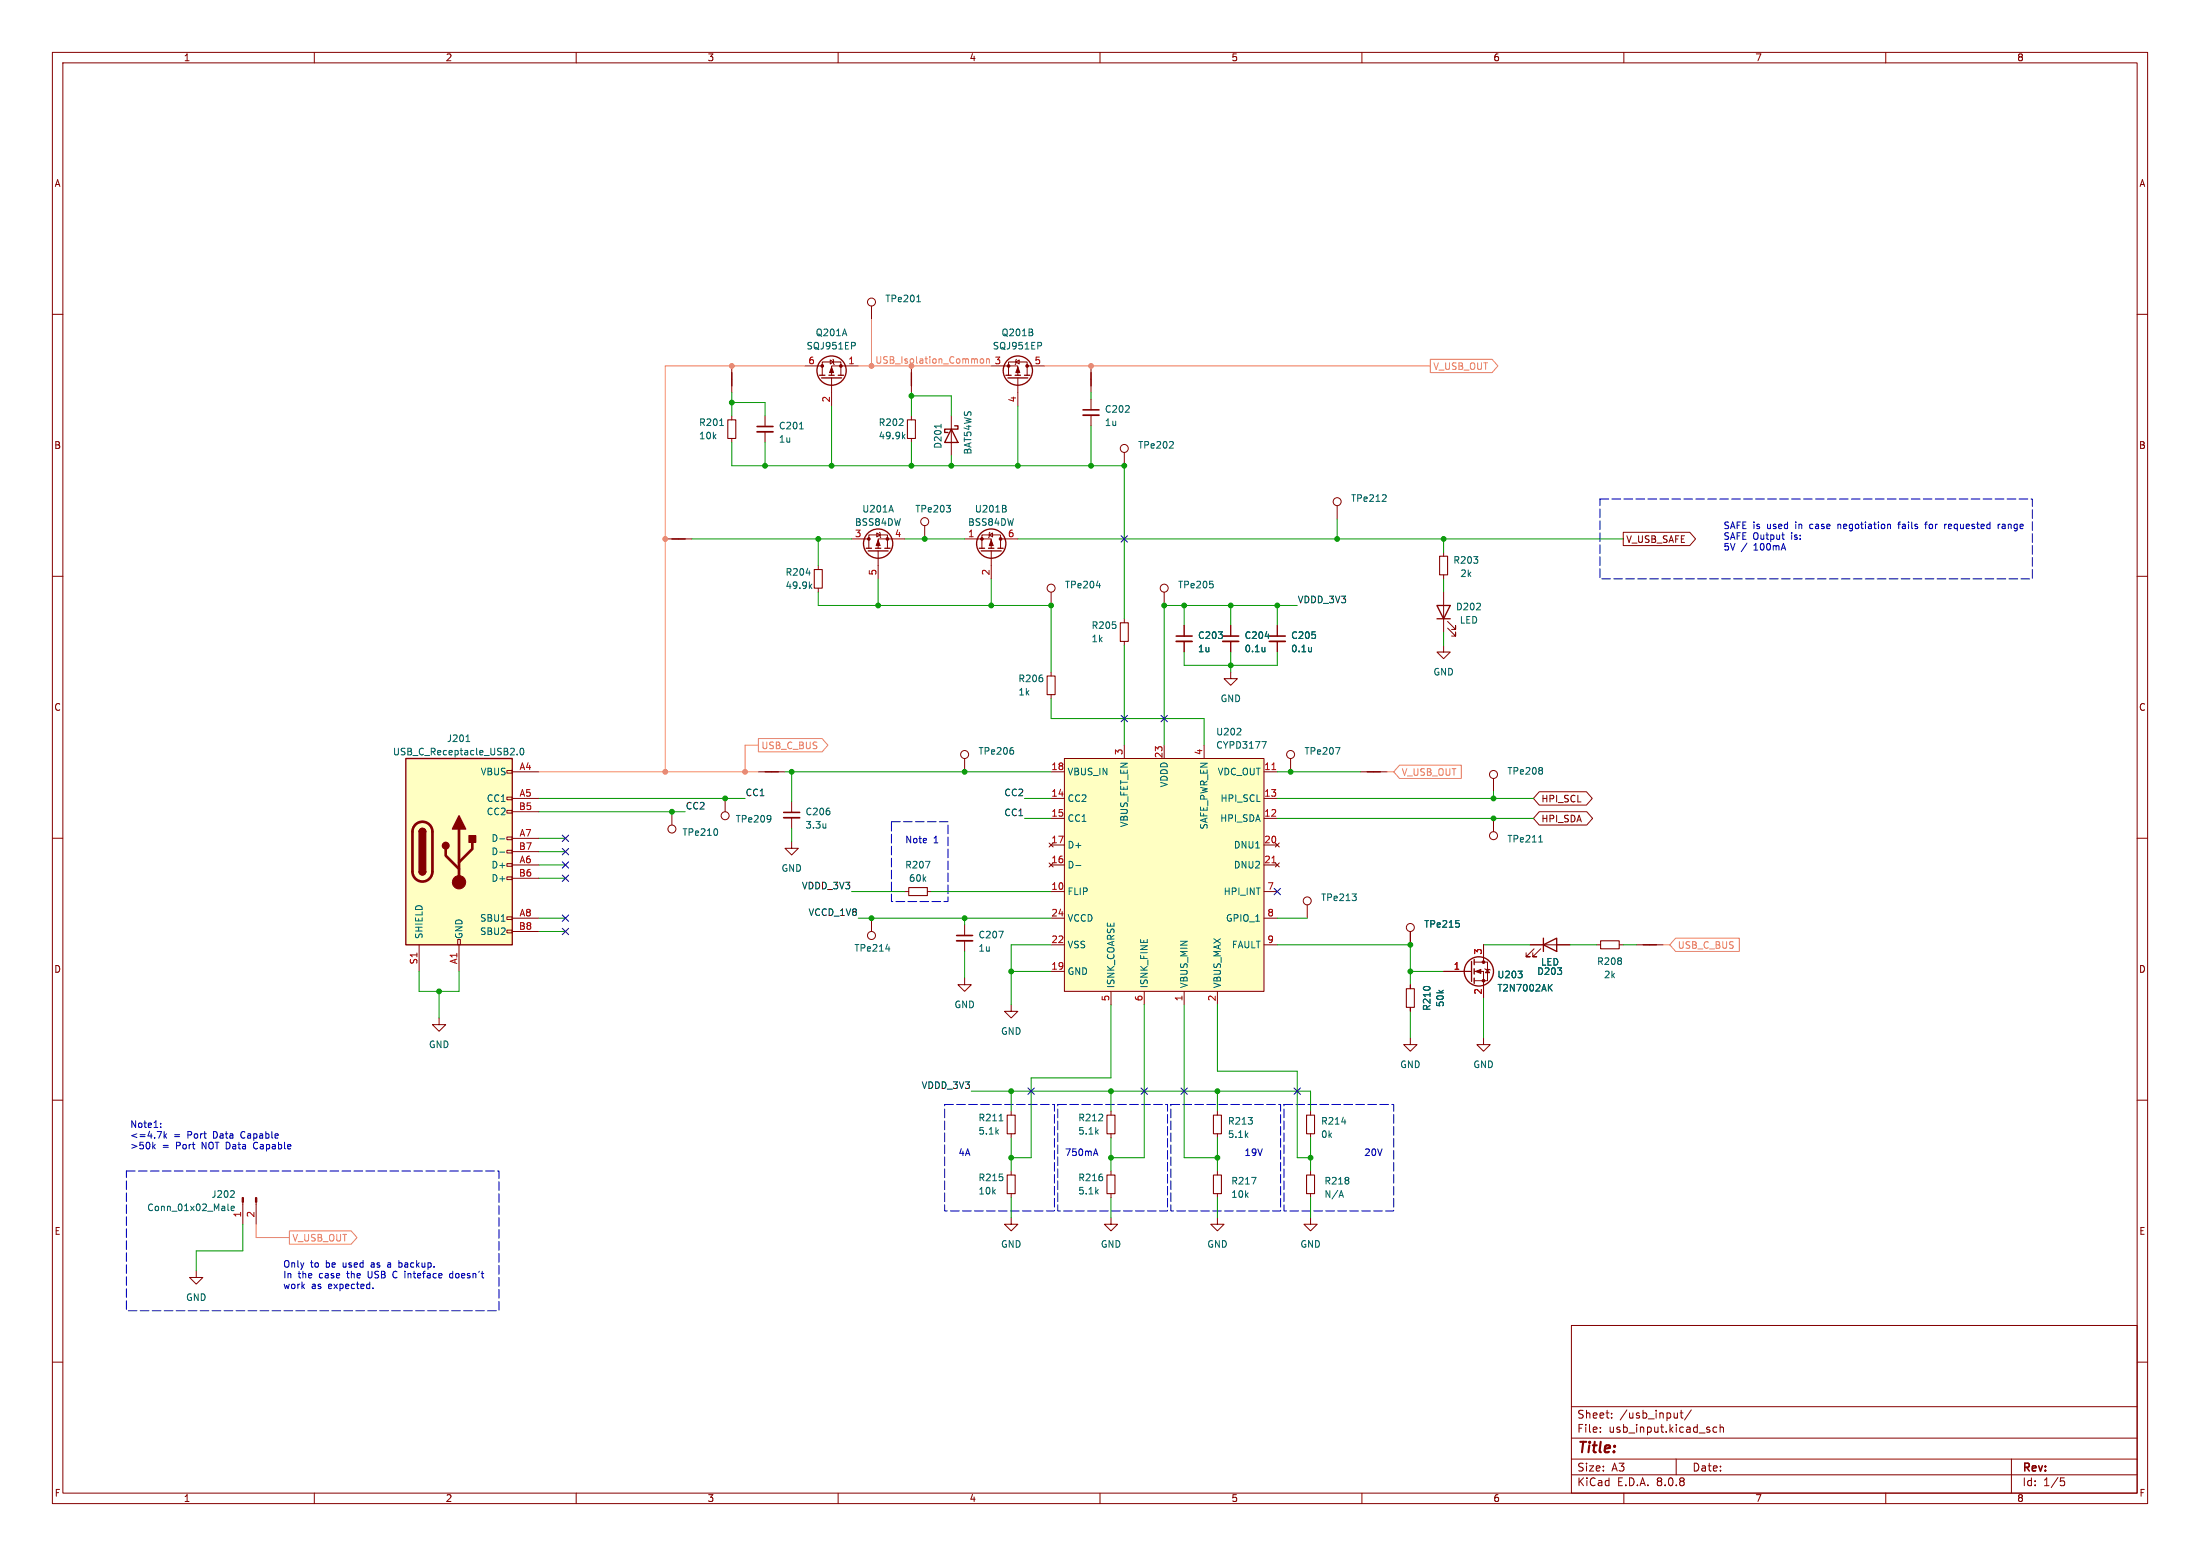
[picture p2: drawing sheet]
<svg xmlns="http://www.w3.org/2000/svg" width="420mm" height="297mm" viewBox="0 0 420 297" stroke-linecap="round" stroke-linejoin="round" font-family="sans-serif">
<g fill="none" stroke="#840000" stroke-width=".19">
<path d="M10 10h400v277h-400zM12 12h396v273h-396zM60 10v2M110 10v2M160 10v2M210 10v2M260 10v2M310 10v2M360 10v2M10 60h2M208.3 69.9v5M408 60h2"/>
<path d="M10 110h2M162.6 102.9h3.3M165.9 104.6v-2.5h3.5v2.5M167.4 101.7l.6 .4-.6 .4zM167.6 105.2v5.3M167.9 101.6l.2 1M172.7 102.9h-5.1v1.7M176.5 100.3v2.6M184.1 102.9h5.1v1.7M187.5 104.6v-2.5h3.5v2.5M188.8 102.1l.7-.4v.8zM189 101.6l-.3 1"/>
<path d="M189.2 105.2v5.3M191 102.9h3.3M200.7 113v2.6M234.9 119.4v2M243.8 119.4v2M408 110h2M234.9 122.4v2.1M243.8 122.4v2.1M10 160h2M144.8 147.3h5.1M151.1 153v2.1M151.1 156.1v2"/>
<path d="M285.1 148.6v2.5M408 160h2M304.8 180.3h.8M309.1 180.3h.8M10 210h2M408 210h2M300 253h108v32h-108zM10 260h2M300 278.5h108M300 274.5h108M300 268.5h108M305.5 273.2v.2"/>
<path d="M305.5 272.5v.1M307.7 270.5v.2M307.7 269.8v.1M320 278.5v3M320.2 269.7v1M320.2 270.5v.1M320.7 269.7h.6M320.9 269.2v1.3l.4 .2M322.9 269.1l-1.3 1.9M327.7 272.5l-.4-.1-.3 .3 .2 .6h.5M328.4 272.5l.2-.1 .3 .1 .1 .9M328.4 271.9v1.5"/>
<path d="M384 278.5v6.5M408 260h2M60 285v2M110 285v2M160 285v2M210 285v2M260 285v2M300 281.5h108M310 285v2M360 285v2M393.4 282.1h.7M393.5 282.7h.4l.3 .2-.2 .6-.5 .1"/>
<circle cx="176.5" cy="99.6" r=".76"/>
<circle cx="200.7" cy="112.3" r=".76"/>
<circle cx="285.1" cy="147.8" r=".76"/>
</g>
<path d="M305.6 179.6h3.5v1.5h-3.5z" fill="none" stroke="#840000" stroke-width=".2"/>
<g fill="none" stroke="#840000" stroke-width=".25">
<path d="M208.3 71.1v2.6M165.4 104.6h1M165.7 105.2h3.8M167.1 104.6h1M168.9 104.6h1M186.9 104.6h1.1M187.3 105.2h3.8M188.7 104.6h1M190.5 104.6h1M146 147.3h2.6"/>
<circle cx="167.6" cy="103.8" r="2.79"/>
<circle cx="189.2" cy="103.8" r="2.79"/>
</g>
<g fill="none" stroke="#006464" stroke-width=".19">
<path d="M170.1 96.5l.4 1.2M180.7 96.5h.7l-.4 .4M181.3 97l.1 .2-.1 .5M191.8 97.1l.3 .2-.1 .3-.1 .1M191.9 96.5l.1 .2-.1 .3M209.3 111.8h.8M241.5 123.6v.8M241.5 124.3l-.1 .1M241.5 121.4h.8M250.4 123.6v.8M250.4 124.3l-.1 .1M157.7 157.2v.9"/>
<path d="M157.7 157.9l-.1 .1M294.4 146.6l.1 .1-.1 .3M294.4 147.1l.1 .2-.1 .4"/>
</g>
<path d="M233.4 122.4h3.1M242.3 122.4h3.1M149.6 156.1h3.1" fill="none" stroke="#840000" stroke-width=".33"/>
<path d="M233.4 121.4h3.1M242.3 121.4h3.1M149.6 155.1h3.1" fill="none" stroke="#840000" stroke-width=".3"/>
<g fill="#840000" stroke="#840000" stroke-width=".19">
<path d="M167.6 103.1l.4 1h-.7z"/>
<path d="M189.2 103.1l.4 1h-.8z"/>
<circle cx="169.4" cy="102.9" r=".25"/>
<circle cx="165.9" cy="102.9" r=".25"/>
<circle cx="187.5" cy="102.9" r=".25"/>
<circle cx="191" cy="102.9" r=".25"/>
</g>
<path d="M203.2 144.8h38.1v44.4h-38.1z" fill="#ffffc2"/>
<g fill="none" stroke="#840000" stroke-width=".19">
<path d="M166.4 58.4v2.6M153.7 69.9h3.3M157 71.6v-2.5h3.5v2.5M158.5 68.7l.6 .4-.6 .4zM158.7 72.1v5.4M159 68.6l.3 1M163.8 69.9h-5.1v1.7M174 69.9v5M174 79.4v.7M208.3 76.2v2M208.3 79.2v2.1M174 83.7v.8"/>
<path d="M214.6 86.4v2.5M255.3 96.5v2.6M222.2 113v2.6M226.1 119.4v2M226.1 122.4v2.1M234.9 128.3v1.2h1.3l-1.3 1.3-1.2-1.3h1.2M128.3 154.9v2.6M138.4 152.4v2.5M200.7 147.3h2.5M200.7 156.2h2.5M200.7 152.4h2.5M203.2 144.8h38.1v44.4h-38.1z"/>
<path d="M214.6 142.2v2.6M222.2 142.2v2.6M229.9 142.2v2.6M241.3 147.3h2.5M241.3 156.2h2.5M241.3 152.4h2.5M200.3 160.9l.7 .8M200.7 170.2h2.5M200.7 165.1h2.5M200.7 161.3h2.5M200.7 175.3h2.5M201 160.9l-.7 .8"/>
<path d="M241.3 170.2h2.5M241.3 165.1h2.5M241.3 161.3h2.5M241.3 175.3h2.5M243.5 160.9l.7 .8M243.5 164.7l.7 .8M244.2 160.9l-.7 .8M244.2 164.7l-.7 .8M200.7 185.4h2.5M200.7 180.3h2.5M212.1 189.2v2.6M218.4 189.2v2.6"/>
<path d="M226.1 189.2v2.6M232.4 189.2v2.6M241.3 180.3h2.5M250.2 212.1v.8M250.2 216.4v.8M250.2 223.5v.8M250.2 227.8v.8"/>
<circle cx="166.4" cy="57.7" r=".76"/>
<circle cx="214.6" cy="85.6" r=".76"/>
<circle cx="255.3" cy="95.8" r=".76"/>
<circle cx="222.2" cy="112.3" r=".76"/>
<circle cx="128.3" cy="158.2" r=".76"/>
<circle cx="138.4" cy="155.7" r=".76"/>
</g>
<path d="M242.8 146.9h.7M242.8 164.7h.7" fill="none" stroke="#a90000" stroke-width=".19"/>
<g fill="none" stroke="#006464" stroke-width=".19">
<path d="M175 57.6h.7M163 65.3l.3 .3-.1 .3-.2 .1M172.4 83.3l.4 .5M172.8 82.9l-.5 .5M223.9 84.3l.1 .2-.1 .3-.7 .7h.8M264.5 94.5l.1 .2v.3l-.8 .7h.8M230.9 110.9h.7M231.5 111.5l.1 .2-.1 .5M236.8 139.1v.5M136.9 158.3l.1 .4-.1 .6M147 155.7l.2 .7-.2 .4M147.2 156.2l-.2 .2"/>
<path d="M236.1 140.3h.8M240.9 141.5h.8l-.5 1.3M205.4 165.2h.9M256.1 214.2h.8M255.7 228.2h.6M256 227.3l.5 1.2"/>
</g>
<path d="M173.2 80.1h1.6v3.6h-1.6zM249.4 212.9h1.6v3.5h-1.6zM249.4 224.3h1.6v3.5h-1.6z" fill="none" stroke="#840000" stroke-width=".2"/>
<path d="M206.8 79.2h3M224.5 122.4h3.1" fill="none" stroke="#840000" stroke-width=".33"/>
<path d="M206.8 78.2h3M224.5 121.4h3.1" fill="none" stroke="#840000" stroke-width=".3"/>
<g fill="none" stroke="#840000" stroke-width=".25">
<path d="M156.5 71.6h1M156.8 72.1h3.9M158.2 71.6h1.1M160 71.6h1M174 71.1v2.6"/>
<circle cx="158.7" cy="70.7" r="2.79"/>
</g>
<g fill="#840000" stroke="#840000" stroke-width=".19">
<path d="M158.7 70.1l.4 1h-.7z"/>
<circle cx="160.5" cy="69.8" r=".25"/>
<circle cx="157" cy="69.8" r=".25"/>
</g>
<path d="M77.5 144.8h20.3v35.5h-20.3z" fill="#ffffc2"/>
<g fill="none" stroke="#840000" stroke-width=".19">
<path d="M139.7 69.9v5M139.7 79.4v.7M146 79.4v2M181.6 79.4v7.6M189.2 69.9h5.1v1.7M192.5 71.6v-2.5h3.6v2.5M193.9 69.1l.7-.4v.8zM194.1 68.6l-.3 1M194.3 72.1v5.4M196.1 69.9h3.3M139.7 83.7v.8M146 82.4v2.1"/>
<path d="M127 102.9h5.1M156.2 108v.7M156.2 112.3v.7M214.6 118.1v.8M226.1 119.4v2M234.9 119.4v2M243.8 119.4v2M275.6 105.4v.8M275.6 109.7v.8M275.6 113v7.7M276.4 119.9l1.5 1.5v-.7v.7h-.8M276.4 118.6l1.5 1.5v-.7v.7h-.8"/>
<path d="M309.9 101.6h12.7l1.1 1.3-1.1 1.2h-12.7zM200.7 128.3v.7M200.7 132.6v.8M214.6 122.4v.8M226.1 122.4v2.1M234.9 122.4v2.1M243.8 122.4v2.1M275.6 123.2v1.3h-1.3l1.3 1.2 1.3-1.2h-1.3M96.8 159.8h1v.5h-1zM96.8 154.7h1v.5h-1zM96.8 152.1h1v.6h-1zM96.8 147.1h1v.5h-1z"/>
<path d="M97.8 147.3h5.1M97.8 152.4h5.1M97.8 154.9h5.1M184.1 144.8v2.5M246.4 144.8v2.5M259.7 147.3h5.1M285.1 156.2v2.6M293.8 154.9h9.1l1.1 1.3-1.1 1.3h-9.1l-1.1-1.3zM293.8 151.1h9.1l1.1 1.3-1.1 1.3h-9.1l-1.1-1.3zM87.4 179.3h.5v1h-.5zM96.8 177.5h1v.6h-1zM96.8 175h1v.5h-1z"/>
<path d="M96.8 167.4h1v.5h-1zM96.8 164.8h1v.6h-1zM96.8 162.3h1v.5h-1zM97.8 165.1h5.1M97.8 160h5.1M97.8 175.3h5.1M97.8 167.6h5.1M97.8 162.6h5.1M97.8 177.8h5.1M151.1 160.7v1.2h-1.2l1.2 1.3 1.3-1.3h-1.3M166.4 175.3v2.5M172.7 170.2h.8"/>
<path d="M177 170.2h.8M184.1 176.5v2.1M184.1 179.6v2M249.6 172.7v2.6M269.2 177.8v2.5M80 180.3v5.1M83.8 194.3v1.3h-1.3l1.3 1.3 1.3-1.3h-1.3M87.6 180.3v5.1M184.1 186.7v1.3h-1.2l1.2 1.2 1.3-1.2h-1.3M193 191.8v1.2h-1.2l1.2 1.3 1.3-1.3h-1.3M269.2 198.1v1.3h-1.2l1.2 1.3 1.3-1.3h-1.3M269.2 188v.7"/>
<path d="M269.2 192.3v.7M275.6 185.4h5.3M281.4 185.4h1.8v5.1M281.4 183.6h2.6v3.6h-2.6M283.2 198.1v1.3h-1.3l1.3 1.3 1.3-1.3h-1.3M283.2 180.3v3.3M283.5 184.9l1 .3M284 185l.4 .7h-.8zM292.1 180.3h7.6M292.9 181.1l-1.6 1.5h.8h-.8v-.7M294.1 181.1l-1.5 1.5h.8h-.8v-.7M312.4 180.3h5.1"/>
<path d="M193 212.1v.8M193 216.4v.8M212.1 212.1v.8M212.1 216.4v.8M232.4 212.1v.8M232.4 216.4v.8M46.4 229.5v4.2M48.9 229.5v4.2M193 232.4v1.3h-1.2l1.2 1.2 1.3-1.2h-1.3M193 223.5v.8M193 227.8v.8M212.1 232.4v1.3h-1.3l1.3 1.2 1.3-1.2h-1.3"/>
<path d="M212.1 223.5v.8M212.1 227.8v.8M232.4 232.4v1.3h-1.3l1.3 1.2 1.3-1.2h-1.3M232.4 223.5v.8M232.4 227.8v.8M250.2 232.4v1.3h-1.3l1.3 1.2 1.3-1.2h-1.3M37.5 242.6v1.2h-1.3l1.3 1.3 1.2-1.3h-1.2"/>
<circle cx="184.1" cy="144" r=".76"/>
<circle cx="246.4" cy="144" r=".76"/>
<circle cx="285.1" cy="159.5" r=".76"/>
<circle cx="166.4" cy="178.6" r=".76"/>
<circle cx="249.6" cy="172" r=".76"/>
<circle cx="269.2" cy="177" r=".76"/>
</g>
<g fill="none" stroke="#840000" stroke-width=".25">
<path d="M139.7 71.1v2.6M192 71.6h1M192.4 72.1h3.8M193.8 71.6h1M195.6 71.6h1M181.6 81.9l1.3 2.6h-2.6zM182.2 81.3h.7v.6h-2.6v.7h.7M128.3 102.9h2.5M274.3 115.6h2.6l-1.3 2.5zM274.3 118.1h2.6M77.5 144.8h20.3v35.5h-20.3zM80 158.8a.64 .64 0 0 1 .6-.7 .64 .64 0 0 1 .7 .7"/>
<path d="M261 147.3h2.5M80 166.4a.64 .64 0 0 0 .6 .6 .64 .64 0 0 0 .7-.6M294.6 179.1v2.5M280.9 183.5v3.8M281.4 183.1v1.1M281.4 184.9v1M281.4 186.7v1M294.6 180.3l2.6-1.2v2.5zM313.7 180.3h2.5"/>
<circle cx="194.3" cy="70.7" r="2.79"/>
<circle cx="282.3" cy="185.4" r="2.79"/>
</g>
<path d="M79.3 157.4a1.9 1.9 0 0 1 2.1-.4 1.9 1.9 0 0 1 1.1 1.8v7.6a1.91 1.91 0 0 1-1.9 1.9 1.91 1.91 0 0 1-1.9-1.9v-7.8l.2-.6zM87.6 158.2v10.2M85.1 162.1v1.2l2.5 2.6M90.2 160.8v1.3l-2.6 2.5" fill="none" stroke="#840000" stroke-width=".51"/>
<g fill="#840000" stroke="#840000" stroke-width=".25">
<path d="M80 166.4h1.3a.64 .64 0 0 1-.7 .6 .64 .64 0 0 1-.6-.6z"/>
<path d="M80 158.8h1.3v7.6h-1.3z"/>
<path d="M80.2 158.3a.64 .64 0 0 1 .7-.1 .64 .64 0 0 1 .4 .6h-1.3z"/>
<path d="M87.6 155.7l1.3 2.5h-2.5z"/>
<path d="M89.5 159.5h1.3v1.3h-1.3z"/>
<circle cx="85.1" cy="161.4" r=".63"/>
</g>
<g fill="#840000" stroke="#840000" stroke-width=".19">
<path d="M48.8 228.6h.2v.9h-.2z"/>
<path d="M46.2 228.6h.3v.9h-.3z"/>
<path d="M281.7 185.4l1-.4v.8z"/>
<path d="M194.3 70.1l.4 1h-.8z"/>
<circle cx="87.6" cy="168.4" r="1.27"/>
<circle cx="283.2" cy="187.2" r=".25"/>
<circle cx="283.2" cy="183.6" r=".25"/>
<circle cx="192.5" cy="69.8" r=".25"/>
<circle cx="196.1" cy="69.8" r=".25"/>
</g>
<g fill="none" stroke="#006464" stroke-width=".19">
<path d="M197.1 63.5v.5M198.6 65.3l.2 .3v.3l-.2 .1M137.4 81.2h.7M152.6 81.9h.8M179.6 81v.7M153.9 109.4h.8M154.6 111.9l.4 .4M155 111.5l-.5 .5M241.5 123.6v.8M241.5 124.3l-.1 .1M241.5 121.4h.8M250.4 123.6v.8"/>
<path d="M250.4 124.3l-.1 .1M89 141.5h.7M98.7 144v.1M99.4 142.9l.2-.1a.68 .68 0 0 1 .4 .7 .68 .68 0 0 1-.4 .6l-.3-.5zM193.4 143.2l.1 .2-.1 .5M255 142.7h.8l-.5 1.3M95.4 160.1h1M95.4 162.7h1M176.7 164.4h.8l-.5 1.3M190.7 177.8h.8l-.5 1.2M258.1 170.6h.8l-.4 .5M258.8 171.2l.1 .2-.1 .4"/>
<path d="M277.9 175.7h.6M278.5 176.3l.1 .1-.1 .5M293.8 160.7h.7M169.1 181.1h.8M289.8 185.4h.8l-.4 .4M290.5 186v.5M295.8 188.4l.5 .8M296.3 187.9l-.7 .7M190.7 213.9h.8M43.5 229.8v1.1l.2 .2M44.1 230.7l.6-.2v-.2l-.4-.1-.2 .2 .1 .6h.5M44.6 227.3l.1 .2v.3l-.8 .7h.8"/>
<path d="M238.9 224.7h.9l-.6 1.3"/>
</g>
<g fill="none" stroke="#840000" stroke-width=".2">
<path d="M138.9 80.1h1.6v3.6h-1.6zM155.4 108.7h1.6v3.6h-1.6zM213.9 118.9h1.5v3.5h-1.5zM274.8 106.2h1.6v3.5h-1.6zM199.9 129h1.5v3.6h-1.5zM173.5 169.4h3.5v1.5h-3.5zM268.5 188.7h1.5v3.6h-1.5zM192.3 212.9h1.5v3.5h-1.5zM211.3 212.9h1.6v3.5h-1.6zM231.6 212.9h1.6v3.5h-1.6zM192.3 224.3h1.5v3.5h-1.5zM211.3 224.3h1.6v3.5h-1.6z"/>
<path d="M231.6 224.3h1.6v3.5h-1.6z"/>
</g>
<path d="M144.5 82.4h3.1M182.6 179.6h3.1" fill="none" stroke="#840000" stroke-width=".33"/>
<path d="M144.5 81.4h3.1M182.6 178.6h3.1" fill="none" stroke="#840000" stroke-width=".3"/>
<g fill="none" stroke="#ff8259" stroke-width=".19">
<path d="M153.7 69.9h-26.7v77.4M163.8 69.9h25.4M166.4 61v8.9M187.2 68.6l.2-.1 .3 .1 .1 .5-.1 .2h-.3l-.2-.1zM188.3 68.6l.2-.1 .3 .1 .1 .7M188.3 68.5v.8M199.4 69.9h73.6M273 68.6h11.8l1.2 1.3-1.2 1.2h-11.8zM102.9 147.3h41.9M144.8 141h12.1l1.2 1.2-1.2 1.3h-12.1zM144.8 142.2h-2.6v5.1M264.8 147.3h1.3"/>
<path d="M267.2 146h11.8v2.6h-11.8l-1.1-1.3zM319.9 179.1h12.1v2.5h-12.1l-1.1-1.3zM317.5 180.3h1.3M48.9 233.7v2.5h6.3M55.2 234.9h11.8l1.2 1.3-1.2 1.3h-11.8z"/>
</g>
<g fill="none" stroke="#0000c2" stroke-width=".19">
<path d="M362.8 99.6l-.3 .2v1.1M367.9 99.6l-.3 .2v1.1M340.2 102.1h.4M340.5 103h.1M350.9 100.1v.8M351 100.1l-.1 .1M360.5 100.1l.4 .1v.7M362.3 100.1h.5M367.4 100.1h.5M371.6 100.1l-.3 .1M372 100.1v.7M372.6 100.4l-.6 .1"/>
<path d="M381.5 100.1v.8M381.8 100.1l-.3 .2M382.6 100.1h-.4M382.7 100.4h-.3l-.2 .2v.2l.5 .1M29.3 218.8l.3 .5M29.6 218.4l-.4 .5M30 216h.9l-.6 1.3M30.7 215.1v.1M30.7 214.4v.1M31.3 216v1.3M31.5 216.8l.3 .5M31.8 216.4l-.5 .5"/>
<path d="M48.5 218.3l-.1 .5 .2 .4M209.2 219.3l.4 1.3M208.9 220.2h.6M71.2 245.8v.2M74.2 241l-.2 .1M74.2 241.4l-.2 .2 .2 .3M75.2 242.7l-.2 .5 .2 .7M76.1 241.8l.4 .1M76.5 241l-.4 .1M86.4 243.1h-.3l-.3 .2 .1 .6h.5"/>
</g>
<path d="M305.4 95.3h82.6v15.2h-82.6zM170.2 156.8h10.8v15.3h-10.8zM180.3 210.8h21v20.3h-21zM201.9 210.8h21v20.3h-21zM223.5 210.8h21v20.3h-21zM245.1 210.8h21v20.3h-21zM24.1 223.5h71.1v26.7h-71.1z" fill="none" stroke="#0000c2" stroke-width=".19" stroke-dasharray="1.7 .6"/>
<g fill="none" stroke="#009600" stroke-width=".19">
<path d="M139.7 74.9v4.5M139.7 76.8h6.3v2.6M158.7 77.5v11.4M174 75.6h7.6v3.8M174 74.9v4.5M194.3 77.5v11.4M208.3 74.9v1.3M139.7 84.5v4.4h74.9v29.2M146 84.5v4.4M174 84.5v4.4M181.6 87v1.9M208.3 81.3v7.6"/>
<path d="M255.3 99.1v3.8M132.1 102.9h30.5M156.2 113v2.6h44.5v12.7M156.2 102.9v5.1M167.6 110.5v5.1M172.7 102.9h11.4M189.2 110.5v5.1M194.3 102.9h115.6M226.1 115.6v3.8M234.9 115.6v3.8M243.8 115.6v3.8M247.6 115.6h-25.4v26.6"/>
<path d="M275.6 102.9v2.5M275.6 110.5v2.5M200.7 133.4v3.8h29.2v5M214.6 123.2v19M226.1 124.5v2.5h17.7v-2.5M234.9 124.5v3.8M275.6 120.7v2.5M102.9 152.4h39.3M102.9 154.9h27.9M149.9 147.3h50.8M151.1 147.3v5.7M151.1 158.1v2.6"/>
<path d="M195.6 156.2h5.1M195.6 152.4h5.1M243.8 156.2h48.9M243.8 152.4h48.9M243.8 147.3h15.9M285.1 151.1v1.3M102.9 175.3h5M102.9 160h5M102.9 167.6h5M102.9 177.8h5M102.9 165.1h5M102.9 162.6h5"/>
<path d="M162.6 170.2h10.1M163.8 175.3h36.9M177.8 170.2h22.9M184.1 175.3v1.2M243.8 175.3h5.8M80 185.4v3.8h7.6v-3.8M83.8 189.2v5.1M184.1 181.6v5.1M193 185.4h7.7M200.7 180.3h-7.7v11.5M212.1 191.8v13.9h-15.3v15.3h-3.8M218.4 191.8v29.2h-6.3"/>
<path d="M226.1 191.8v29.2h6.3M232.4 191.8v12.7h15.2v16.5h2.6M243.8 180.3h25.4v7.7M269.2 185.4h6.4M269.2 193v5.1M283.2 180.3h8.9M283.2 190.5v7.6M299.7 180.3h5.1M309.9 180.3h2.5M185.4 208.3h64.8v3.8M193 208.3v3.8M193 217.2v6.3"/>
<path d="M212.1 208.3v3.8M212.1 217.2v6.3M232.4 208.3v3.8M232.4 217.2v6.3M250.2 217.2v6.3M46.4 233.7v5.1h-8.9v3.8M193 228.6v3.8M212.1 228.6v3.8M232.4 228.6v3.8M250.2 228.6v3.8"/>
</g>
<g fill="none" stroke="#000084" stroke-width=".19">
<path d="M214 102.3l1.2 1.2M215.2 102.3l-1.2 1.2M214 136.6l1.2 1.2M215.2 136.6l-1.2 1.2M221.6 136.6l1.3 1.2M222.9 136.6l-1.3 1.2M107.3 159.4l1.3 1.2M108.6 159.4l-1.3 1.2M107.3 174.7l1.3 1.2M107.3 177.2l1.3 1.2M107.3 162l1.3 1.2M107.3 164.5l1.3 1.2"/>
<path d="M107.3 167l1.3 1.2M108.6 174.7l-1.3 1.2M108.6 177.2l-1.3 1.2M108.6 162l-1.3 1.2M108.6 164.5l-1.3 1.2M108.6 167l-1.3 1.2M243.2 169.6l1.2 1.2M244.4 169.6l-1.2 1.2M196.2 207.7l1.3 1.2M197.5 207.7l-1.3 1.2M217.8 207.7l1.2 1.2M219 207.7l-1.2 1.2"/>
<path d="M225.5 207.7l1.2 1.2M226.7 207.7l-1.2 1.2M247 207.7l1.3 1.2M248.3 207.7l-1.3 1.2"/>
</g>
<g fill="#009600" stroke="#009600" stroke-width=".19">
<circle cx="234.9" cy="115.6" r=".46"/>
<circle cx="243.8" cy="115.6" r=".46"/>
<circle cx="234.9" cy="127" r=".46"/>
<circle cx="226.1" cy="115.6" r=".46"/>
<circle cx="222.2" cy="115.6" r=".46"/>
<circle cx="269.2" cy="180.3" r=".46"/>
<circle cx="269.2" cy="185.4" r=".46"/>
<circle cx="255.3" cy="102.9" r=".46"/>
<circle cx="246.4" cy="147.3" r=".46"/>
<circle cx="189.2" cy="115.6" r=".46"/>
<circle cx="167.6" cy="115.6" r=".46"/>
<circle cx="176.5" cy="102.9" r=".46"/>
<circle cx="181.6" cy="88.9" r=".46"/>
<circle cx="174" cy="88.9" r=".46"/>
<circle cx="194.3" cy="88.9" r=".46"/>
<circle cx="214.6" cy="88.9" r=".46"/>
<circle cx="208.3" cy="88.9" r=".46"/>
<circle cx="200.7" cy="115.6" r=".46"/>
<circle cx="232.4" cy="221" r=".46"/>
<circle cx="232.4" cy="208.3" r=".46"/>
<circle cx="250.2" cy="221" r=".46"/>
<circle cx="212.1" cy="208.3" r=".46"/>
<circle cx="275.6" cy="102.9" r=".46"/>
<circle cx="285.1" cy="156.2" r=".46"/>
<circle cx="285.1" cy="152.4" r=".46"/>
<circle cx="128.3" cy="154.9" r=".46"/>
<circle cx="151.1" cy="147.3" r=".46"/>
<circle cx="156.2" cy="102.9" r=".46"/>
<circle cx="138.4" cy="152.4" r=".46"/>
<circle cx="193" cy="185.4" r=".46"/>
<circle cx="184.1" cy="175.3" r=".46"/>
<circle cx="212.1" cy="221" r=".46"/>
<circle cx="193" cy="221" r=".46"/>
<circle cx="193" cy="208.3" r=".46"/>
<circle cx="146" cy="88.9" r=".46"/>
<circle cx="158.7" cy="88.9" r=".46"/>
<circle cx="139.7" cy="76.8" r=".46"/>
<circle cx="174" cy="75.6" r=".46"/>
<circle cx="83.8" cy="189.2" r=".46"/>
<circle cx="184.1" cy="147.3" r=".46"/>
<circle cx="166.4" cy="175.3" r=".46"/>
</g>
<g fill="#ff8259" stroke="#ff8259" stroke-width=".19">
<circle cx="208.3" cy="69.9" r=".46"/>
<circle cx="127" cy="147.3" r=".46"/>
<circle cx="142.2" cy="147.3" r=".46"/>
<circle cx="127" cy="102.9" r=".46"/>
<circle cx="139.7" cy="69.9" r=".46"/>
<circle cx="166.4" cy="69.9" r=".46"/>
</g>
<text font-size="2.8" fill="#840000" x="301" y="277.9">Title:</text>
<g font-size="2.1" fill="#840000">
<text x="301" y="273.7">File:</text>
<text x="301" y="271">Sheet:</text>
<text x="307.1" y="273.7">usb_input.kicad_sch</text>
<text x="309.2" y="271">/usb_input/</text>
<text x="301" y="281.1">Size:</text>
<text x="307.6" y="281.1">A3</text>
<text x="323" y="281.1">Date:</text>
<text x="386" y="281.3">Rev:</text>
<text x="301" y="283.9">KiCad</text>
<text x="308.7" y="283.9">E.D.A.</text>
<text x="316.3" y="283.9">8.0.8</text>
<text x="386" y="283.9">Id:</text>
<text x="390.1" y="283.9">1/5</text>
</g>
<g font-size="1.8" fill="#840000">
<text x="35" y="11.9">1</text>
<text x="85" y="11.9">2</text>
<text x="135" y="11.9">3</text>
<text x="185" y="11.9">4</text>
<text x="235" y="11.9">5</text>
<text x="285" y="11.9">6</text>
<text x="335" y="11.9">7</text>
<text x="385" y="11.9">8</text>
<text x="10.3" y="35.9">A</text>
<text x="408.3" y="35.9">A</text>
<text x="10.3" y="85.9">B</text>
<text x="408.2" y="85.9">B</text>
<text x="310.4" y="103.8">V_USB_SAFE</text>
<text x="10.3" y="135.9">C</text>
<text x="408.2" y="135.9">C</text>
<text x="294.2" y="153.4">HPI_SCL</text>
<text x="294.2" y="157.2">HPI_SDA</text>
<text x="10.3" y="185.9">D</text>
<text x="408.2" y="185.9">D</text>
<text x="10.3" y="235.9">E</text>
<text x="408.3" y="235.9">E</text>
<text x="10.3" y="285.9">F</text>
<text x="35" y="286.9">1</text>
<text x="85" y="286.9">2</text>
<text x="135" y="286.9">3</text>
<text x="185" y="286.9">4</text>
<text x="235" y="286.9">5</text>
<text x="285" y="286.9">6</text>
<text x="335" y="286.9">7</text>
<text x="385" y="286.9">8</text>
<text x="408.3" y="285.9">F</text>
</g>
<g font-size="1.8" fill="#006464">
<text x="168.9" y="57.9">TPe201</text>
<text x="155.6" y="64.4">Q201A</text>
<text x="191.1" y="64.4">Q201B</text>
<text x="153.9" y="66.9">SQJ951EP</text>
<text x="189.4" y="66.9">SQJ951EP</text>
<text x="133.4" y="81.5">R201</text>
<text x="148.6" y="82.1">C201</text>
<text x="167.6" y="81.5">R202</text>
<text x="210.8" y="79">C202</text>
<text x="210.8" y="81.5">1u</text>
<text x="133.4" y="84">10k</text>
<text x="148.6" y="84.7">1u</text>
<text x="167.6" y="84">49.9k</text>
<text x="179.9" y="85.7" transform="rotate(-90 179.9 85.7)">D201</text>
<text x="185.6" y="86.9" transform="rotate(-90 185.6 86.9)">BAT54WS</text>
<text x="217.2" y="85.8">TPe202</text>
<text x="257.8" y="96">TPe212</text>
<text x="163.1" y="100.6">BSS84DW</text>
<text x="164.5" y="98">U201A</text>
<text x="174.6" y="98">TPe203</text>
<text x="184.7" y="100.6">BSS84DW</text>
<text x="186" y="98">U201B</text>
<text x="277.4" y="107.8">R203</text>
<text x="149.9" y="110.1">R204</text>
<text x="149.9" y="112.6">49.9k</text>
<text x="203.2" y="112.5">TPe204</text>
<text x="224.8" y="112.5">TPe205</text>
<text x="278.7" y="110.3">2k</text>
<text x="277.9" y="116.7">D202</text>
<text x="278.6" y="119.2">LED</text>
<text x="208.3" y="120.2">R205</text>
<text x="208.3" y="122.8">1k</text>
<text x="228.6" y="122.2">C203</text>
<text x="228.6" y="124.7">1u</text>
<text x="237.5" y="122.2">C204</text>
<text x="237.5" y="124.7">0.1u</text>
<text x="246.4" y="122.2">C205</text>
<text x="246.4" y="124.7">0.1u</text>
<text x="194.3" y="130.4">R206</text>
<text x="273.6" y="129.1">GND</text>
<text x="194.3" y="132.9">1k</text>
<text x="232.9" y="134.2">GND</text>
<text x="85.2" y="141.8">J201</text>
<text x="232.1" y="140.6">U202</text>
<text x="232.1" y="143.1">CYPD3177</text>
<text x="74.9" y="144.4">USB_C_Receptacle_USB2.0</text>
<text x="91.7" y="148.2">VBUS</text>
<text x="186.7" y="144.2">TPe206</text>
<text x="203.7" y="148.2">VBUS_IN</text>
<text x="232.4" y="148.2">VDC_OUT</text>
<text x="248.9" y="144.2">TPe207</text>
<text x="287.7" y="148.1">TPe208</text>
<text x="92.8" y="153.3">CC1</text>
<text x="92.8" y="155.8">CC2</text>
<text x="153.7" y="155.8">C206</text>
<text x="203.7" y="153.3">CC2</text>
<text x="223.1" y="150.4" transform="rotate(-90 223.1 150.4)">VDDD</text>
<text x="232.9" y="153.3">HPI_SCL</text>
<text x="93.7" y="160.9">D-</text>
<text x="130.2" y="159.7">TPe210</text>
<text x="140.3" y="157.2">TPe209</text>
<text x="153.7" y="158.3">3.3u</text>
<text x="203.7" y="157.1">CC1</text>
<text x="215.5" y="158" transform="rotate(-90 215.5 158)">VBUS_FET_EN</text>
<text x="230.7" y="158.4" transform="rotate(-90 230.7 158.4)">SAFE_PWR_EN</text>
<text x="232.8" y="157.1">HPI_SDA</text>
<text x="287.7" y="161">TPe211</text>
<text x="93.7" y="166">D+</text>
<text x="93.7" y="163.4">D-</text>
<text x="149.1" y="166.6">GND</text>
<text x="172.7" y="166">R207</text>
<text x="203.7" y="166">D-</text>
<text x="203.7" y="162.2">D+</text>
<text x="235.4" y="162.2">DNU1</text>
<text x="235.4" y="166">DNU2</text>
<text x="93.7" y="168.5">D+</text>
<text x="173.4" y="168.5">60k</text>
<text x="203.7" y="171">FLIP</text>
<text x="233.5" y="171">HPI_INT</text>
<text x="252.1" y="172.2">TPe213</text>
<text x="80.9" y="179.3" transform="rotate(-90 80.9 179.3)">SHIELD</text>
<text x="88.5" y="179.3" transform="rotate(-90 88.5 179.3)">GND</text>
<text x="91.6" y="176.1">SBU1</text>
<text x="91.6" y="178.7">SBU2</text>
<text x="186.7" y="179.3">C207</text>
<text x="203.7" y="176.1">VCCD</text>
<text x="233.9" y="176.1">GPIO_1</text>
<text x="271.8" y="177.3">TPe215</text>
<text x="163" y="181.8">TPe214</text>
<text x="186.7" y="181.8">1u</text>
<text x="203.7" y="181.2">VSS</text>
<text x="235.1" y="181.2">FAULT</text>
<text x="294.1" y="184.5">LED</text>
<text x="304.8" y="184.4">R208</text>
<text x="203.7" y="186.3">GND</text>
<text x="213" y="188.7" transform="rotate(-90 213 188.7)">ISNK_COARSE</text>
<text x="219.3" y="188.7" transform="rotate(-90 219.3 188.7)">ISNK_FINE</text>
<text x="226.9" y="188.7" transform="rotate(-90 226.9 188.7)">VBUS_MIN</text>
<text x="233.3" y="188.7" transform="rotate(-90 233.3 188.7)">VBUS_MAX</text>
<text x="285.8" y="186.9">U203</text>
<text x="285.8" y="189.5">T2N7002AK</text>
<text x="293.4" y="186.3">D203</text>
<text x="306.1" y="186.9">2k</text>
<text x="182.1" y="192.6">GND</text>
<text x="191" y="197.7">GND</text>
<text x="273.3" y="193.1" transform="rotate(-90 273.3 193.1)">R210</text>
<text x="275.8" y="192.3" transform="rotate(-90 275.8 192.3)">50k</text>
<text x="81.8" y="200.3">GND</text>
<text x="267.2" y="204.1">GND</text>
<text x="281.2" y="204.1">GND</text>
<text x="186.7" y="214.2">R211</text>
<text x="205.7" y="214.2">R212</text>
<text x="234.3" y="214.9">R213</text>
<text x="252.1" y="214.9">R214</text>
<text x="186.7" y="216.8">5.1k</text>
<text x="205.7" y="216.8">5.1k</text>
<text x="234.3" y="217.4">5.1k</text>
<text x="252.1" y="217.4">0k</text>
<text x="186.7" y="225.7">R215</text>
<text x="205.7" y="225.7">R216</text>
<text x="235" y="226.3">R217</text>
<text x="252.7" y="226.3">R218</text>
<text x="28" y="231.4">Conn_01x02_Male</text>
<text x="40.3" y="228.8">J202</text>
<text x="186.7" y="228.2">10k</text>
<text x="205.7" y="228.2">5.1k</text>
<text x="235" y="228.8">10k</text>
<text x="252.7" y="228.8">N/A</text>
<text x="191" y="238.4">GND</text>
<text x="210.1" y="238.4">GND</text>
<text x="230.4" y="238.4">GND</text>
<text x="248.2" y="238.4">GND</text>
<text x="35.4" y="248.5">GND</text>
</g>
<g font-size="1.8" fill="#a90000">
<text x="154.2" y="69.6">6</text>
<text x="161.9" y="69.6">1</text>
<text x="189.8" y="69.6">3</text>
<text x="197.4" y="69.6">5</text>
<text x="158.5" y="76.9" transform="rotate(-90 158.5 76.9)">2</text>
<text x="194.1" y="76.9" transform="rotate(-90 194.1 76.9)">4</text>
<text x="163.1" y="102.6">3</text>
<text x="170.7" y="102.6">4</text>
<text x="184.7" y="102.6">1</text>
<text x="192.3" y="102.6">6</text>
<text x="167.4" y="109.9" transform="rotate(-90 167.4 109.9)">5</text>
<text x="189" y="109.9" transform="rotate(-90 189 109.9)">2</text>
<text x="99.1" y="147.1">A4</text>
<text x="200.6" y="147.1">18</text>
<text x="214.4" y="144.2" transform="rotate(-90 214.4 144.2)">3</text>
<text x="222" y="144.8" transform="rotate(-90 222 144.8)">23</text>
<text x="229.6" y="144.2" transform="rotate(-90 229.6 144.2)">4</text>
<text x="241.3" y="147.1">11</text>
<text x="99" y="154.7">B5</text>
<text x="99.1" y="152.1">A5</text>
<text x="200.6" y="152.1">14</text>
<text x="200.6" y="156">15</text>
<text x="241.3" y="156">12</text>
<text x="241.3" y="152.1">13</text>
<text x="99.1" y="159.8">A7</text>
<text x="200.6" y="161">17</text>
<text x="241.3" y="161">20</text>
<text x="99" y="167.4">B6</text>
<text x="99" y="162.3">B7</text>
<text x="99.1" y="164.8">A6</text>
<text x="200.6" y="164.8">16</text>
<text x="241.3" y="164.8">21</text>
<text x="200.6" y="169.9">10</text>
<text x="241.9" y="169.9">7</text>
<text x="99" y="177.5">B8</text>
<text x="99.1" y="175">A8</text>
<text x="200.6" y="175">24</text>
<text x="241.9" y="175">8</text>
<text x="79.8" y="184.2" transform="rotate(-90 79.8 184.2)">S1</text>
<text x="87.4" y="184.1" transform="rotate(-90 87.4 184.1)">A1</text>
<text x="200.6" y="185.2">19</text>
<text x="200.6" y="180.1">22</text>
<text x="241.9" y="180.1">9</text>
<text x="277.4" y="185.2">1</text>
<text x="283" y="182.3" transform="rotate(-90 283 182.3)">3</text>
<text x="211.8" y="191.2" transform="rotate(-90 211.8 191.2)">5</text>
<text x="218.2" y="191.2" transform="rotate(-90 218.2 191.2)">6</text>
<text x="225.8" y="191.2" transform="rotate(-90 225.8 191.2)">1</text>
<text x="232.2" y="191.2" transform="rotate(-90 232.2 191.2)">2</text>
<text x="283" y="189.9" transform="rotate(-90 283 189.9)">2</text>
<text x="46.1" y="232.5" transform="rotate(-90 46.1 232.5)">1</text>
<text x="48.6" y="232.5" transform="rotate(-90 48.6 232.5)">2</text>
</g>
<g font-size="1.8" fill="#ff8259">
<text x="167" y="69.5">USB_Isolation_Common</text>
<text x="273.5" y="70.8">V_USB_OUT</text>
<text x="145.3" y="143.2">USB_C_BUS</text>
<text x="267.5" y="148.3">V_USB_OUT</text>
<text x="320.2" y="181.3">USB_C_BUS</text>
<text x="55.7" y="237.2">V_USB_OUT</text>
</g>
<g font-size="1.8" fill="#0000c2">
<text x="328.9" y="101.1">SAFE is</text>
<text x="337.4" y="101.1">used</text>
<text x="343" y="101.1">in</text>
<text x="346" y="101.1">case</text>
<text x="351.5" y="101.1">negotiation</text>
<text x="363.3" y="101.1">fails</text>
<text x="368.6" y="101.1">for</text>
<text x="372.5" y="101.1">requested</text>
<text x="382.9" y="101.1">range</text>
<text x="328.9" y="103.1">SAFE Output</text>
<text x="328.9" y="105.2">5V</text>
<text x="332.4" y="105.2">/</text>
<text x="334.9" y="105.2">100mA</text>
<text x="342" y="103.1">is:</text>
<text x="172.7" y="161">Note</text>
<text x="178.2" y="161">1</text>
<text x="24.8" y="215.4">Note1:</text>
<text x="24.8" y="217.4">&lt;=4.7k</text>
<text x="24.8" y="219.5">&gt;50k</text>
<text x="31" y="219.5">=</text>
<text x="33.1" y="217.4">=</text>
<text x="33.7" y="219.5">Port</text>
<text x="35.9" y="217.4">Port</text>
<text x="38.8" y="219.5">NOT Data</text>
<text x="41" y="217.4">Data</text>
<text x="46.4" y="217.4">Capable</text>
<text x="49.1" y="219.5">Capable</text>
<text x="182.9" y="220.7">4A</text>
<text x="203.2" y="220.7">750mA</text>
<text x="237.5" y="220.7">19V</text>
<text x="260.3" y="220.7">20V</text>
<text x="54" y="242">Only</text>
<text x="54" y="244.1">In</text>
<text x="56.9" y="244.1">the</text>
<text x="59.3" y="242">to</text>
<text x="61" y="244.1">case</text>
<text x="62.3" y="242">be</text>
<text x="65.7" y="242">used</text>
<text x="66.6" y="244.1">the</text>
<text x="70.7" y="244.1">USB</text>
<text x="71.3" y="242">as</text>
<text x="74.6" y="242">a</text>
<text x="75.7" y="244.1">C inteface</text>
<text x="77" y="242">backup.</text>
<text x="86.9" y="244.1">doesn't</text>
<text x="54" y="246.1">work</text>
<text x="59.4" y="246.1">as</text>
<text x="62.8" y="246.1">expected.</text>
</g>
<g font-size="1.8" fill="#0f0f0f">
<text x="247.6" y="115.2">VDDD_3V3</text>
<text x="130.8" y="154.6">CC2</text>
<text x="142.2" y="152.1">CC1</text>
<text x="191.6" y="152.1">CC2</text>
<text x="191.6" y="155.9">CC1</text>
<text x="153" y="169.8">VDDD_3V3</text>
<text x="154.3" y="174.9">VCCD_1V8</text>
<text x="175.8" y="207.9">VDDD_3V3</text>
</g>
</svg>
